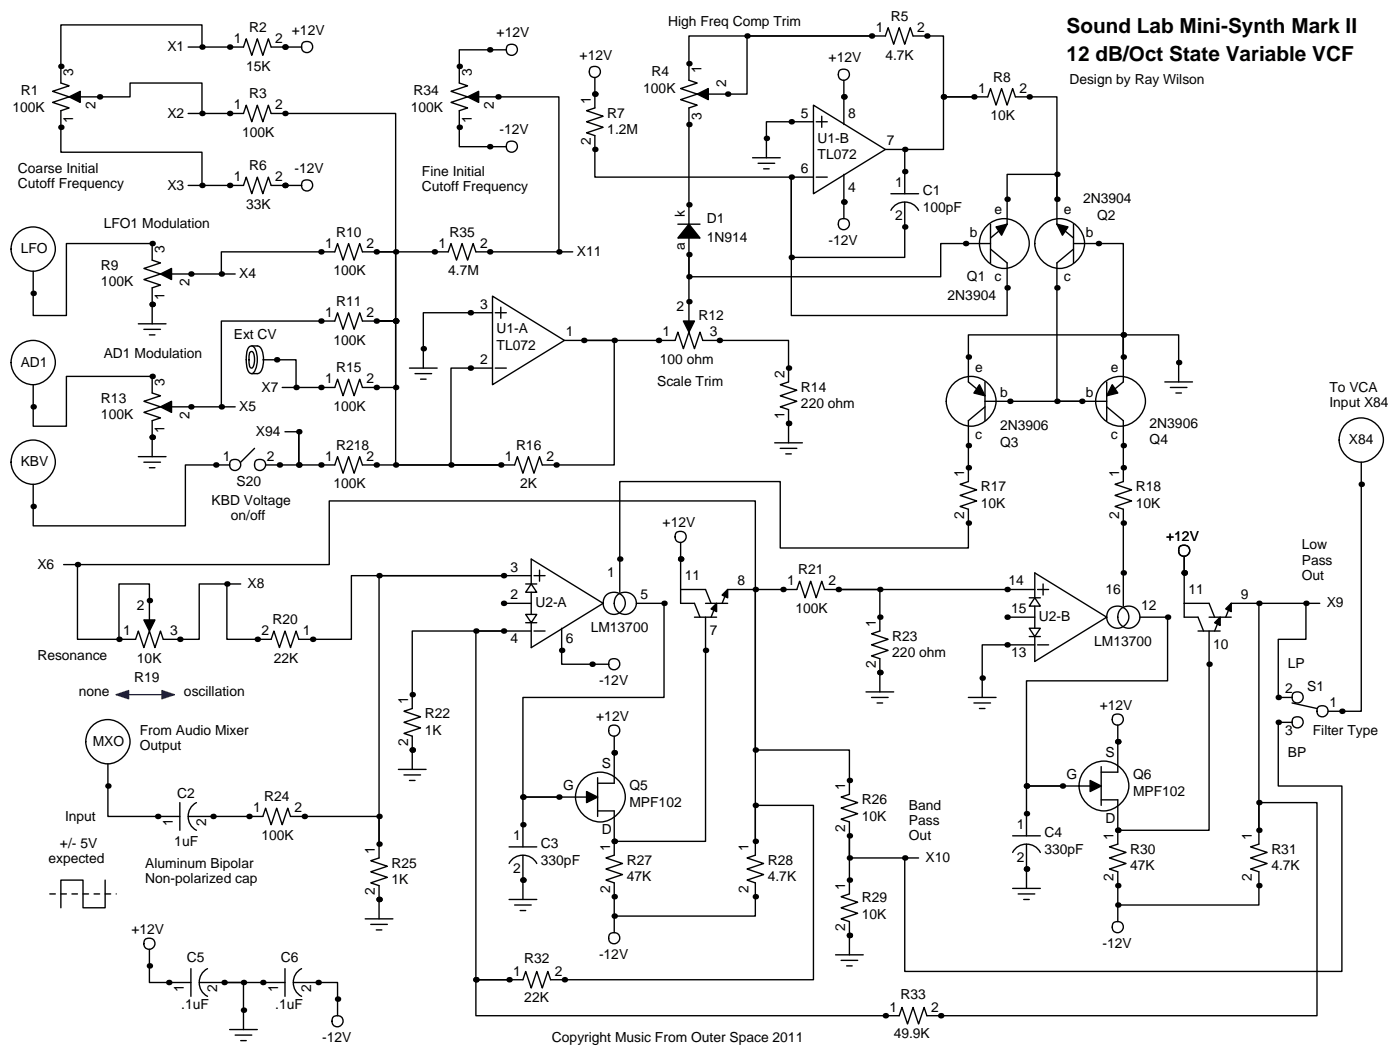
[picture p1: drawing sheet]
<svg xmlns="http://www.w3.org/2000/svg" width="257mm" height="195mm" viewBox="0 0 257 195" stroke-linecap="round" stroke-linejoin="round" font-family="sans-serif">
<g fill="none" stroke="#000" stroke-width=".25">
<path d="M14.7 17.8h9.2v-2.6h13.2v5.6M34.5 8.6h10.2l.5-1.5 1 3.1 1-3.1 1.1 3.1 1-3.1 .5 1.5h5.6M37.1 8.6v-4h-25.9v10.6l1.5 .5-3 1.1 3 1-3 1 3 1-1.5 .5v7.6h25.9v6.1M87.9 17.8h14.7v28.4M93 9.1h-8.7v6.1l1.6 .5-3.1 1.1 3.1 1-3.1 1 3.1 1-1.6 .5v6.6h8.7M109.2 14.2v5.6l-1.5 .5 3 1-3 1.1 3 1-3 1 1.5 .5v7.6h36.1M149.4 19.3l13.2 8.1-13.2 8.2zM154.9 14.7v8.2M160 6.6h-33.5v8.1l1.5 .5-3 1.1 3 1-3 1 3 1-1.5 .5v21.3M160 6.6h-22.8v10.7h-7.2M160 6.6h2.6l.5-1.5 1 3 1-3 1 3 1-3 .5 1.5h5.6v11.2h5.6M178.8 17.8h2.6l.5-1.5 1 3 1-3 1 3 1-3 .5 1.5h7.7v18.8"/>
<path d="M178.8 17.8h-5.6v9.6h-7.1M34.5 34h10.2l.5-1.5 1 3.1 1-3.1 1.1 3.1 1-3.1 .5 1.5h5.6M34.5 20.8h10.2l.5-1.5 1 3.1 1-3.1 1.1 3.1 1-3.1 .5 1.5h22.8v38.1h-3.5M138.2 29h5.1M139.2 30h3M140.2 31h1M145.3 32.5v25.4h39.6v-9.6l-3-2.6M145.3 32.5v14.7h20.8v-10.1M145.3 32.5h4.1M149.4 22.4h-8.7v6.6M149.9 32.5h2M149.9 22.4h2"/>
<path d="M150.9 21.3v2.1M154.9 32v8.1M162.6 27.4h3.5M163.6 38.6a2.88 2.88 0 0 1 5.1 0M163.6 35.6h5.1M166.1 27.4v8.2M194.1 36.6v-4.6h-9.2v9.1l-3 2.6M194.1 36.6v4.5l3 2.6M6.1 49.8v8.1h6.1v-13.2h15.7v3.1l1.6 .5-3.1 1 3.1 1-3.1 1 3.1 1-1.6 .5v6.6M25.4 59.4h5.1M31.5 50.3h11.7M69.1 46.2h3.5v12.7h-3.5"/>
<path d="M69.1 58.9h-2.6l-.5-1.5-1 3.1-1-3.1-1 3.1-1-3.1-.5 1.5h-20.9v15.8M69.1 58.9h3.5v12.2h-6.1l-.5-1.5-1 3-1-3-1 3-1-3-.5 1.5h-9.7M69.1 58.9h3.5v26.4h19.3h-9.1v-17.7h7.6M90.4 54.4l13.2 8.1-13.2 8.1zM90.4 57.4h-12.7v10.2M90.9 57.4h2.1M91.9 56.4v2M105.2 46.2h-17.8l-.5-1.5-1 3.1-1.1-3.1-1 3.1-1-3.1-.5 1.5h-15.8l-.5-1.5-1 3.1-1-3.1-1 3.1-1-3.1-.5 1.5h-20.9v4.1M124.5 41.1h4M126.5 43.7v15.2M180.9 41.8a4.6 4.6 0 0 1 7.4 .6 4.6 4.6 0 0 1-3.1 6.8 4.6 4.6 0 0 1-4.7-2.3 4.6 4.6 0 0 1 .4-5.1zM181.9 44.7h-9.2v6.1h-46.2v-4.1"/>
<path d="M181.9 41.1v7.2M191.1 41.8a4.6 4.6 0 0 1 7.4 .6 4.6 4.6 0 0 1-3.2 6.8 4.6 4.6 0 0 1-4.7-2.3 4.6 4.6 0 0 1 .5-5.1zM197.1 45.7l-3 2.6v25.4h4.5M197.1 44.7h9.1v20.8M197.1 41.1v7.2M6.1 70.6v7.6h6.1v-9.1h15.7v3l1.6 .5-3.1 1.1 3.1 1-3.1 1 3.1 1-1.6 .5v6.6M26.4 60.5h3.1M27.4 61.5h1M31.5 74.7h11.7M45.6 63.8a.62 .62 0 0 1 1.1 0 4.6 4.6 0 0 1-.2 4.7l-.3 .1a1.27 1.27 0 0 1-.9-1.3l-.1-1.3a4.1 4.1 0 0 1 .4-2.2zM46 64.6l.2-.1a1.86 1.86 0 0 1 .5 2 1.25 1.25 0 0 1-.5 1.1 .86 .86 0 0 1-.5-1.1v-.5a1.89 1.89 0 0 1 .3-1.4zM46.2 63.5h1a1.95 1.95 0 0 1 1.2 2.1 3.8 3.8 0 0 1-.7 2.8l-.5 .2h-1"/>
<path d="M48.3 66h6.1v5.1M52.3 79.2h2.6M54.9 79.2v6.1h-6.1M75.2 67.6h5.1M76.2 68.6h3M77.2 69.6h1M90.9 67.6h2.1M103.6 62.5h20.4l.5-1.5 1 3 1-3 1 3 1-3 .5 1.5h15.8v7.6l-1.5 .5 3 1-3 1 3 1.1-3 1 1.5 .5v6.1M107.2 62.5h5.6v22.8h-13.2l-.5-1.5-1.1 3.1-1-3.1-1 3.1-1-3.1-.5 1.5h-28l-.5-1.5-1 3.1-1-3.1-1 3.1-1-3.1-.5 1.5h-6.6v-6.1M174.8 70.7a4.6 4.6 0 0 1 7.4 .7 4.6 4.6 0 0 1-3.1 6.8 4.6 4.6 0 0 1-4.7-2.3 4.6 4.6 0 0 1 .4-5.2zM180.8 74.7l-3 2.5v11.2l-1.5 .5 3 1-3 1 3 1-3 1.1 1.5 .5v7.1h-34.5v-12.2h-29.5v20.3M180.8 70.1v7.1"/>
<path d="M180.8 73.7h22.4M202.8 70.2a4.5 4.5 0 0 1 7.2 1.9 4.5 4.5 0 0 1-4.3 6.1 4.5 4.5 0 0 1-4.2-6.1l.3-.8zM203.2 74.7l3 2.5v11.2l-1.5 .5 3.1 1-3.1 1 3.1 1-3.1 1.1 1.5 .5v17.8M203.2 70.1v7.1M206.2 65.5v-4h-28.4v8.6l3 2.5M206.2 65.5v-4h10.2v8.6M206.2 65.5v4.6l-3 2.5M213.9 70.1h5M214.9 71.1h3M215.9 72.1h1M25.4 83.8h5.1M26.4 84.8h3.1"/>
<path d="M27.4 85.9h1M42.2 85.3h-8.2v11.2h-27.9v-7.6M46.7 82.3l-2.5 2.5M125 99.6v11.1h2.5l1 2.6M142.2 81.3h5.1M143.3 82.3h3M144.3 83.3h1M249.9 84.8v45.8h-6.1M11.7 103.6h2.5M14.2 103.6v13.7h7.6M14.2 103.6h46.3v-11.7h78.2v16.3M27.4 113.8v-6.6h-5.6v10.1"/>
<path d="M41.7 107.2h-5.1v10.1h-6.6l-.5-1.5-1.1 3.1-1-3.1-1 3.1-1-3.1-.5 1.5h-3.1M41.7 107.2h2.5M92.5 115.8h-5.1v64h6.1M92.5 105.7h-28v11.6h-9.6l-.5-1.5-1.1 3.1-1-3.1-1 3.1-1-3.1-.5 1.5h-8.1v-10.1M92.5 115.8h-16.8v14.2l-1.5 .6 3 1-3 1 3 1-3 1 1.5 .5v6.1M92.5 105.7h-22.9v49.2M92.5 110.7h5M92.5 105.7h5M92.5 115.8h5M96.5 112.8h2.1l-1.1 1.5zM96.5 107.2h2.1M96.5 114.3h2.1"/>
<path d="M97.5 107.2l1.1 1.5h-2.1zM97.5 107.2v-4.6l13.2 8.1-13.2 8.2v-4.6M97.5 108.7v4.1M98 105.7h2.1M98 115.8h2.1M99.1 104.6v2.1M103.1 115.3v6.6h8.7M116.8 110.7h5.1v17.3h-25.9v18.3h6.6M125 108.2h4.5l1.1 2.5M127.5 113.3h4.1M129.5 113.3v41.1h-16.7M129.5 110.7h4.1"/>
<path d="M131.6 110.7l-1 2.6M138.7 108.2v48.8l-1.5 .5 3 1-3 1 3 1-3 1 1.5 .6v6h-25.9M138.7 108.2v29.5h17.3v8.1l-1.6 .5 3.1 1-3.1 1 3.1 1.1-3.1 1 1.6 .5v13.2l-1.6 .5 3.1 1-3.1 1 3.1 1-3.1 1.1 1.6 .5v6.1M153.9 108.2h7.6v7.6l-1.5 .5 3.1 1-3.1 1.1 3.1 1-3.1 1 1.5 .5v6.1M184.9 113.3h5.1M189 115.3h2l-1 1.5zM189 109.7h2M189 116.8h2M190 109.7l1 1.6h-2zM190 109.7v-4.5l13.2 8.1-13.2 8.1v-4.6M190 108.2h-38.6l-.5-1.5-1 3-1.1-3-1 3-1-3-.5 1.5h-12.7l-1 2.5M190 118.4h-9.7v9.6"/>
<path d="M190 111.3v4M190.5 108.2h2M190.5 118.4h2M191.5 107.2v2M209.3 113.3h5.1v11.7h-25.9v19.3h6.6M217.4 102.1v11.2h2.6l1 2.5M217.4 110.7h4.6l1 2.6M220 115.8h4M222 115.8v36.6h-16.8M222 113.3h4.1M224 113.3l-1 2.5M231.1 110.7v44.2l-1.5 .5 3.1 1.1-3.1 1 3.1 1-3.1 1 1.5 .5v6.1h-25.9"/>
<path d="M239.8 110.7v6.6h-5.1v10.7h2.5M242.3 110.7h-16.2l-1.1 2.6M112.8 135.1v8.7h-3.1M159 127h5.1M160 128h3.1M161 129h1.1M177.8 128h5.1M178.8 129h3.1M179.8 130h1M205.2 133.1v8.6h-3M237.2 132.6h-2.5v11.7h11.7v34h-80.3v-20.8M237.2 129l4.6 1"/>
<path d="M19.8 140.2v9.7h13.2M33 147.3v5.1M34.5 149.9h13.8l.5-1.6 1 3.1 1-3.1 1 3.1 1-3.1 .5 1.6h16.3v5M36.1 147.3a2.88 2.88 0 0 0 0 5.1M69.6 154.9v2.6l-1.5 .5 3 1-3 1 3 1-3 1.1 1.5 .5v6.1M73.2 141.2h5M74.2 142.2h3M75.2 143.3h1M93.5 158.5a2.88 2.88 0 0 1 5.1 0M93.5 155.4h5.1M96 157v8.1M102.6 146.3h-6.6v9.1"/>
<path d="M102.6 146.3h7.1M107.3 142.8a4.5 4.5 0 0 1 7.2 1.9 4.5 4.5 0 0 1-4.3 6.1 4.5 4.5 0 0 1-4.3-6.1l.4-.7zM109.7 148.8h3.1v8.2l-1.5 .5 3 1-3 1 3 1-3 1 1.5 .6v9.1M109.7 142.7v7.2M138.7 154.4v-6.6h10.7v32h-48.3l-.5-1.5-1 3.1-1-3.1-1.1 3.1-1-3.1-.5 1.5h-2.5M156 153.4v4.1h10.1M166.1 157.5h2.6M185.9 156.5a2.88 2.88 0 0 1 5.1 0M185.9 153.4h5.1M188.5 154.9v8.2M195.1 144.3h-6.6v9.1M195.1 144.3h7.1"/>
<path d="M199.2 141.3a4.6 4.6 0 0 1 7.4 .7 4.6 4.6 0 0 1-3.1 6.8 4.6 4.6 0 0 1-4.7-2.3 4.6 4.6 0 0 1 .4-5.2zM202.2 146.8h3v8.1l-1.5 .5 3.1 1.1-3.1 1 3.1 1-3.1 1 1.5 .5v9.2M202.2 140.7v7.1M231.1 152.4v-5.1h10.7v39.1h-71.6l-.5-1.5-1 3.1-1.1-3.1-1 3.1-1-3.1-.5 1.5h-77.7v-6.6h6.1M19.3 161.5v5.1h-4.1v-5.1h-4v5.1M27.4 174.2v6.1h7.7M35.1 177.8v5.1M38.1 177.8a2.88 2.88 0 0 0 0 5.1M52.3 177.8v5.1M55.4 177.8a2.88 2.88 0 0 0 0 5.1M67.1 168.7h5M68.1 169.7h3"/>
<path d="M69.1 170.7h1M93.5 165.1h5.1M94.5 166.1h3M95.5 167.1h1M153.4 175.3h5.1M154.4 176.3h3.1M155.4 177.3h1.1M185.9 163.1h5.1M186.9 164.1h3.1M188 165.1h1M36.6 180.3h15.7M41.1 180.3h3.6v8.7"/>
<path d="M42.2 189h5M43.2 190h3M44.2 191h1M53.8 180.3h8.2v6.1"/>
<circle cx="56.4" cy="8.6" r="1.02"/>
<circle cx="94" cy="9.1" r="1.02"/>
<circle cx="109.2" cy="13.2" r="1.02"/>
<circle cx="154.9" cy="13.7" r="1.02"/>
<circle cx="56.4" cy="34" r="1.02"/>
<circle cx="94" cy="26.9" r="1.02"/>
<circle cx="6.1" cy="45.7" r="4"/>
<circle cx="154.9" cy="41.1" r="1.02"/>
<circle cx="6.1" cy="66.5" r="4"/>
<circle cx="6.1" cy="84.8" r="4"/>
<circle cx="43.2" cy="85.3" r="1.02"/>
<circle cx="47.8" cy="85.3" r="1.02"/>
<circle cx="125" cy="98.5" r="1.02"/>
<circle cx="249.9" cy="80.8" r="4"/>
<circle cx="112.8" cy="110.7" r="2.02"/>
<circle cx="114.8" cy="110.7" r="2.02"/>
<circle cx="205.2" cy="113.3" r="2.02"/>
<circle cx="207.3" cy="113.3" r="2.02"/>
<circle cx="217.4" cy="101.1" r="1.02"/>
<circle cx="19.8" cy="136.1" r="4"/>
<circle cx="112.8" cy="121.9" r="1.02"/>
<circle cx="112.8" cy="134.1" r="1.02"/>
<circle cx="205.2" cy="132.1" r="1.02"/>
<circle cx="238.3" cy="132.6" r="1.02"/>
<circle cx="238.3" cy="128" r="1.02"/>
<circle cx="242.8" cy="130.5" r="1.02"/>
<circle cx="27.4" cy="173.2" r="1.02"/>
<circle cx="112.8" cy="172.2" r="1.02"/>
<circle cx="205.2" cy="170.2" r="1.02"/>
<circle cx="62" cy="187.4" r="1.02"/>
</g>
<g fill="#000">
<circle cx="11.2" cy="12.2" r=".51"/>
<circle cx="18.3" cy="17.8" r=".51"/>
<circle cx="37.1" cy="8.6" r=".51"/>
<circle cx="42.2" cy="8.6" r=".51"/>
<circle cx="52.3" cy="8.6" r=".51"/>
<circle cx="84.3" cy="12.2" r=".51"/>
<circle cx="89.9" cy="9.1" r=".51"/>
<circle cx="91.4" cy="17.8" r=".51"/>
<circle cx="109.2" cy="17.3" r=".51"/>
<circle cx="126.5" cy="11.7" r=".51"/>
<circle cx="133.6" cy="17.3" r=".51"/>
<circle cx="137.2" cy="6.6" r=".51"/>
<circle cx="154.9" cy="17.8" r=".51"/>
<circle cx="160" cy="6.6" r=".51"/>
<circle cx="170.2" cy="6.6" r=".51"/>
<circle cx="173.2" cy="17.8" r=".51"/>
<circle cx="178.8" cy="17.8" r=".51"/>
<circle cx="189" cy="17.8" r=".51"/>
<circle cx="11.2" cy="23.4" r=".51"/>
<circle cx="37.1" cy="34" r=".51"/>
<circle cx="37.1" cy="20.8" r=".51"/>
<circle cx="42.2" cy="20.8" r=".51"/>
<circle cx="42.2" cy="34" r=".51"/>
<circle cx="52.3" cy="34" r=".51"/>
<circle cx="52.3" cy="20.8" r=".51"/>
<circle cx="84.3" cy="23.4" r=".51"/>
<circle cx="89.9" cy="26.9" r=".51"/>
<circle cx="109.2" cy="27.4" r=".51"/>
<circle cx="126.5" cy="22.9" r=".51"/>
<circle cx="126.5" cy="37.6" r=".51"/>
<circle cx="140.7" cy="25.4" r=".51"/>
<circle cx="145.3" cy="22.4" r=".51"/>
<circle cx="145.3" cy="32.5" r=".51"/>
<circle cx="154.9" cy="37.1" r=".51"/>
<circle cx="166.1" cy="31.5" r=".51"/>
<circle cx="166.1" cy="27.4" r=".51"/>
<circle cx="184.9" cy="36.6" r=".51"/>
<circle cx="194.1" cy="36.6" r=".51"/>
<circle cx="194.1" cy="32" r=".51"/>
<circle cx="6.1" cy="53.8" r=".51"/>
<circle cx="27.9" cy="44.7" r=".51"/>
<circle cx="27.9" cy="55.9" r=".51"/>
<circle cx="35.1" cy="50.3" r=".51"/>
<circle cx="40.6" cy="50.3" r=".51"/>
<circle cx="58.9" cy="46.2" r=".51"/>
<circle cx="58.9" cy="58.9" r=".51"/>
<circle cx="69.1" cy="58.9" r=".51"/>
<circle cx="69.1" cy="46.2" r=".51"/>
<circle cx="72.6" cy="58.9" r=".51"/>
<circle cx="72.6" cy="46.2" r=".51"/>
<circle cx="79.8" cy="46.2" r=".51"/>
<circle cx="86.4" cy="57.4" r=".51"/>
<circle cx="89.9" cy="46.2" r=".51"/>
<circle cx="102.6" cy="46.2" r=".51"/>
<circle cx="126.5" cy="55.4" r=".51"/>
<circle cx="126.5" cy="46.7" r=".51"/>
<circle cx="126.5" cy="50.8" r=".51"/>
<circle cx="145.3" cy="47.2" r=".51"/>
<circle cx="166.1" cy="41.7" r=".51"/>
<circle cx="177.3" cy="44.7" r=".51"/>
<circle cx="184.9" cy="52.8" r=".51"/>
<circle cx="194.1" cy="52.8" r=".51"/>
<circle cx="201.7" cy="44.7" r=".51"/>
<circle cx="6.1" cy="74.7" r=".51"/>
<circle cx="27.9" cy="69.1" r=".51"/>
<circle cx="35.1" cy="74.7" r=".51"/>
<circle cx="40.6" cy="74.7" r=".51"/>
<circle cx="50.8" cy="66" r=".51"/>
<circle cx="54.4" cy="71.1" r=".51"/>
<circle cx="54.9" cy="79.2" r=".51"/>
<circle cx="58.9" cy="71.1" r=".51"/>
<circle cx="69.1" cy="71.1" r=".51"/>
<circle cx="72.6" cy="71.1" r=".51"/>
<circle cx="77.7" cy="64" r=".51"/>
<circle cx="86.4" cy="67.6" r=".51"/>
<circle cx="107.2" cy="62.5" r=".51"/>
<circle cx="112.8" cy="62.5" r=".51"/>
<circle cx="120.9" cy="62.5" r=".51"/>
<circle cx="132.1" cy="62.5" r=".51"/>
<circle cx="144.8" cy="77.7" r=".51"/>
<circle cx="144.8" cy="67.6" r=".51"/>
<circle cx="177.8" cy="65.5" r=".51"/>
<circle cx="185.4" cy="73.7" r=".51"/>
<circle cx="194.1" cy="73.7" r=".51"/>
<circle cx="198.6" cy="73.7" r=".51"/>
<circle cx="206.2" cy="65.5" r=".51"/>
<circle cx="206.2" cy="61.5" r=".51"/>
<circle cx="216.4" cy="66.5" r=".51"/>
<circle cx="6.1" cy="93" r=".51"/>
<circle cx="27.9" cy="80.3" r=".51"/>
<circle cx="39.6" cy="85.3" r=".51"/>
<circle cx="51.3" cy="85.3" r=".51"/>
<circle cx="54.9" cy="85.3" r=".51"/>
<circle cx="58.9" cy="85.3" r=".51"/>
<circle cx="69.1" cy="85.3" r=".51"/>
<circle cx="72.6" cy="85.3" r=".51"/>
<circle cx="82.8" cy="85.3" r=".51"/>
<circle cx="91.9" cy="85.3" r=".51"/>
<circle cx="102.1" cy="85.3" r=".51"/>
<circle cx="177.8" cy="81.8" r=".51"/>
<circle cx="177.8" cy="96" r=".51"/>
<circle cx="177.8" cy="85.9" r=".51"/>
<circle cx="206.2" cy="85.9" r=".51"/>
<circle cx="206.2" cy="96" r=".51"/>
<circle cx="206.2" cy="81.8" r=".51"/>
<circle cx="249.9" cy="88.9" r=".51"/>
<circle cx="14.2" cy="103.6" r=".51"/>
<circle cx="21.8" cy="117.3" r=".51"/>
<circle cx="27.4" cy="110.2" r=".51"/>
<circle cx="33" cy="117.3" r=".51"/>
<circle cx="41.7" cy="107.2" r=".51"/>
<circle cx="47.2" cy="117.3" r=".51"/>
<circle cx="57.4" cy="117.3" r=".51"/>
<circle cx="69.6" cy="105.7" r=".51"/>
<circle cx="87.4" cy="115.8" r=".51"/>
<circle cx="92.5" cy="110.7" r=".51"/>
<circle cx="92.5" cy="105.7" r=".51"/>
<circle cx="92.5" cy="115.8" r=".51"/>
<circle cx="103.1" cy="119.4" r=".51"/>
<circle cx="113.8" cy="102.6" r=".51"/>
<circle cx="121.9" cy="110.7" r=".51"/>
<circle cx="125" cy="102.6" r=".51"/>
<circle cx="129.5" cy="119.4" r=".51"/>
<circle cx="138.7" cy="108.2" r=".51"/>
<circle cx="143.8" cy="108.2" r=".51"/>
<circle cx="153.9" cy="108.2" r=".51"/>
<circle cx="161.5" cy="113.3" r=".51"/>
<circle cx="161.5" cy="108.2" r=".51"/>
<circle cx="184.9" cy="113.3" r=".51"/>
<circle cx="184.9" cy="118.4" r=".51"/>
<circle cx="184.9" cy="108.2" r=".51"/>
<circle cx="206.2" cy="105.2" r=".51"/>
<circle cx="214.4" cy="113.3" r=".51"/>
<circle cx="217.4" cy="105.2" r=".51"/>
<circle cx="231.1" cy="110.7" r=".51"/>
<circle cx="239.8" cy="110.7" r=".51"/>
<circle cx="75.7" cy="127.5" r=".51"/>
<circle cx="75.7" cy="137.7" r=".51"/>
<circle cx="108.7" cy="121.9" r=".51"/>
<circle cx="112.8" cy="138.2" r=".51"/>
<circle cx="138.7" cy="137.7" r=".51"/>
<circle cx="161.5" cy="123.4" r=".51"/>
<circle cx="180.3" cy="124.5" r=".51"/>
<circle cx="205.2" cy="136.1" r=".51"/>
<circle cx="222" cy="121.9" r=".51"/>
<circle cx="234.7" cy="128" r=".51"/>
<circle cx="234.7" cy="132.6" r=".51"/>
<circle cx="246.4" cy="130.6" r=".51"/>
<circle cx="19.8" cy="144.3" r=".51"/>
<circle cx="29" cy="149.9" r=".51"/>
<circle cx="39.1" cy="149.9" r=".51"/>
<circle cx="45.7" cy="149.9" r=".51"/>
<circle cx="55.9" cy="149.9" r=".51"/>
<circle cx="69.6" cy="149.9" r=".51"/>
<circle cx="69.6" cy="154.9" r=".51"/>
<circle cx="96" cy="146.3" r=".51"/>
<circle cx="96" cy="151.4" r=".51"/>
<circle cx="102.6" cy="146.3" r=".51"/>
<circle cx="112.8" cy="154.4" r=".51"/>
<circle cx="138.7" cy="154.4" r=".51"/>
<circle cx="138.7" cy="147.8" r=".51"/>
<circle cx="156" cy="157.5" r=".51"/>
<circle cx="156" cy="143.3" r=".51"/>
<circle cx="156" cy="153.4" r=".51"/>
<circle cx="166.1" cy="157.5" r=".51"/>
<circle cx="188.5" cy="149.4" r=".51"/>
<circle cx="188.5" cy="144.3" r=".51"/>
<circle cx="188.5" cy="159.5" r=".51"/>
<circle cx="195.1" cy="144.3" r=".51"/>
<circle cx="205.2" cy="152.4" r=".51"/>
<circle cx="231.1" cy="147.3" r=".51"/>
<circle cx="231.1" cy="152.4" r=".51"/>
<circle cx="27.4" cy="177.3" r=".51"/>
<circle cx="69.6" cy="165.1" r=".51"/>
<circle cx="87.4" cy="179.8" r=".51"/>
<circle cx="93.5" cy="179.8" r=".51"/>
<circle cx="96" cy="161.5" r=".51"/>
<circle cx="103.6" cy="179.8" r=".51"/>
<circle cx="112.8" cy="164.6" r=".51"/>
<circle cx="112.8" cy="168.1" r=".51"/>
<circle cx="138.7" cy="164.6" r=".51"/>
<circle cx="156" cy="161.5" r=".51"/>
<circle cx="156" cy="171.7" r=".51"/>
<circle cx="205.2" cy="166.1" r=".51"/>
<circle cx="205.2" cy="162.6" r=".51"/>
<circle cx="231.1" cy="162.6" r=".51"/>
<circle cx="31" cy="180.3" r=".51"/>
<circle cx="41.1" cy="180.3" r=".51"/>
<circle cx="44.7" cy="185.4" r=".51"/>
<circle cx="44.7" cy="180.3" r=".51"/>
<circle cx="48.3" cy="180.3" r=".51"/>
<circle cx="58.4" cy="180.3" r=".51"/>
<circle cx="62" cy="183.4" r=".51"/>
<circle cx="162.6" cy="186.4" r=".51"/>
<circle cx="172.7" cy="186.4" r=".51"/>
</g>
<g fill="#000" stroke="#000" stroke-width=".25">
<path d="M12.7 17.8l2-1v2zM85.9 17.8l2-1v2zM128 17.3l2-1v2zM29.5 50.3l2-1v2zM126.5 41.1l2 2.6h-4zM182.9 41.7l2-.6-1 2.1zM194.1 41.1l2 .6-1 1.5zM29.5 74.7l2-1v2zM125.5 58.9h2l-1 2.1zM179.8 70.6l1 2-2-.5zM204.2 70.6l1 1.5-2 .5zM26.4 113.8h2l-1 2z"/>
<path d="M131.6 110.7v1.6l-1-.5zM133.6 108.2v1.5l-1-.5zM224 113.3v1.5l-1-.5zM226.1 110.7v1.6l-1.1-.5zM107.7 145.3l2 1-2 1zM200.2 143.3l2 1-2 1z"/>
</g>
<path d="M9.1 164.1h12.2" fill="none" stroke="#000" stroke-width=".25" stroke-dasharray="1"/>
<path d="M21.3 127.5h10.7" fill="none" stroke="#00f" stroke-width=".25"/>
<g fill="#00f" stroke="#00f" stroke-width=".25">
<path d="M21.3 127.5l2.3-.8v1.6z"/>
<path d="M29.7 126.7l2.3 .8-2.3 .8z"/>
</g>
<g font-size="3.8">
<text x="195.8" y="6.1">Sound Lab Mini-Synth Mark II</text>
<text x="195.8" y="11.2">12 dB/Oct State Variable VCF</text>
</g>
<g font-size="2.5">
<text x="45.7" y="5.8">R2</text>
<text x="122.7" y="4.8">High Freq Comp Trim</text>
<text x="160.8" y="5.8">1</text>
<text x="163.6" y="3.8">R5</text>
<text x="168.4" y="5.8">2</text>
<text x="30.7" y="9.4">X1</text>
<text x="42.9" y="7.9">1</text>
<text x="50.5" y="7.9">2</text>
<text x="53.6" y="6.3">+12V</text>
<text x="91.2" y="6.9">+12V</text>
<text x="106.4" y="10.9">+12V</text>
<text x="152.1" y="11.4">+12V</text>
<text x="162.6" y="10.9">4.7K</text>
<text x="3.8" y="17.5">R1</text>
<text x="13.5" y="14" transform="rotate(-90 13.5 14)">3</text>
<text x="45.2" y="13">15K</text>
<text x="75.9" y="17.5">R34</text>
<text x="86.6" y="14" transform="rotate(-90 86.6 14)">3</text>
<text x="118.1" y="17">100K</text>
<text x="119.6" y="14">R4</text>
<text x="128.8" y="13.5" transform="rotate(-90 128.8 13.5)">1</text>
<text x="133.3" y="16" transform="rotate(-90 133.3 16)">2</text>
<text x="179.6" y="17">1</text>
<text x="182.4" y="15">R8</text>
<text x="187.2" y="17">2</text>
<text x="196.3" y="15.5">Design by Ray Wilson</text>
<text x="2.3" y="20.6">100K</text>
<text x="13.5" y="22.6" transform="rotate(-90 13.5 22.6)">1</text>
<text x="17.5" y="20.1" transform="rotate(-90 17.5 20.1)">2</text>
<text x="30.7" y="21.6">X2</text>
<text x="42.9" y="20.1">1</text>
<text x="45.7" y="18">R3</text>
<text x="50.5" y="20.1">2</text>
<text x="75.4" y="20.6">100K</text>
<text x="86.6" y="22.6" transform="rotate(-90 86.6 22.6)">1</text>
<text x="90.7" y="20.1" transform="rotate(-90 90.7 20.1)">2</text>
<text x="108.5" y="19.1" transform="rotate(-90 108.5 19.1)">1</text>
<text x="111.5" y="21.6">R7</text>
<text x="128.8" y="22.1" transform="rotate(-90 128.8 22.1)">3</text>
<text x="147.1" y="21.6">5</text>
<text x="155.7" y="21.6">8</text>
<text x="181.9" y="22.1">10K</text>
<text x="44.5" y="25.1">100K</text>
<text x="91.7" y="24.6">-12V</text>
<text x="108.5" y="26.7" transform="rotate(-90 108.5 26.7)">2</text>
<text x="111.5" y="24.6">1.2M</text>
<text x="150.1" y="26.2">U1-B</text>
<text x="150.1" y="29.2">TL072</text>
<text x="162.8" y="26.7">7</text>
<text x="3.3" y="31.7">Coarse Initial</text>
<text x="3.3" y="34.5">Cutoff Frequency</text>
<text x="30.7" y="34.8">X3</text>
<text x="42.9" y="33.3">1</text>
<text x="45.7" y="31.2">R6</text>
<text x="50.5" y="33.3">2</text>
<text x="54.1" y="31.7">-12V</text>
<text x="77.5" y="32.3">Fine Initial</text>
<text x="77.5" y="35.1">Cutoff Frequency</text>
<text x="147.1" y="31.7">6</text>
<text x="155.7" y="35.3">4</text>
<text x="164.3" y="34.3">1</text>
<text x="169.4" y="35.8">C1</text>
<text x="19.1" y="41.9">LFO1 Modulation</text>
<text x="45.2" y="38.4">33K</text>
<text x="125.7" y="39.9" transform="rotate(-90 125.7 39.9)">k</text>
<text x="129.8" y="40.9">D1</text>
<text x="164.3" y="40.4">2</text>
<text x="169.4" y="38.9">100pF</text>
<text x="182.6" y="39.4">e</text>
<text x="195.3" y="39.4">e</text>
<text x="198.9" y="37.3">2N3904</text>
<text x="201.4" y="40.4">Q2</text>
<text x="3.8" y="46.5">LFO</text>
<text x="30.2" y="46.5" transform="rotate(-90 30.2 46.5)">3</text>
<text x="59.7" y="45.5">1</text>
<text x="61.7" y="43.4">R10</text>
<text x="67.3" y="45.5">2</text>
<text x="80.5" y="45.5">1</text>
<text x="82.6" y="43.4">R35</text>
<text x="88.1" y="45.5">2</text>
<text x="105.9" y="47">X11</text>
<text x="125.7" y="46" transform="rotate(-90 125.7 46)">a</text>
<text x="129.8" y="44.5">1N914</text>
<text x="152.1" y="45">-12V</text>
<text x="178.1" y="43.4">b</text>
<text x="199.4" y="43.4">b</text>
<text x="18.5" y="49.5">R9</text>
<text x="18.5" y="52.6">100K</text>
<text x="34.8" y="52.6" transform="rotate(-90 34.8 52.6)">2</text>
<text x="43.9" y="51.1">X4</text>
<text x="61.2" y="50.5">100K</text>
<text x="82.3" y="50.5">4.7M</text>
<text x="177.5" y="51.6">Q1 c</text>
<text x="195.3" y="51.6">c</text>
<text x="30.2" y="55.1" transform="rotate(-90 30.2 55.1)">1</text>
<text x="59.7" y="58.2">1</text>
<text x="61.7" y="56.1">R11</text>
<text x="67.3" y="58.2">2</text>
<text x="88.1" y="56.6">3</text>
<text x="124.2" y="57.1">2</text>
<text x="128.3" y="58.7">R12</text>
<text x="174" y="55.1">2N3904</text>
<text x="19.1" y="65.8">AD1 Modulation</text>
<text x="42.9" y="62.2">Ext CV</text>
<text x="61.2" y="63.2">100K</text>
<text x="91.2" y="61.2">U1-A</text>
<text x="91.2" y="64.3">TL072</text>
<text x="103.9" y="61.7">1</text>
<text x="121.7" y="61.7">1</text>
<text x="130.3" y="61.7">3</text>
<text x="3.8" y="67.3">AD1</text>
<text x="30.2" y="70.9" transform="rotate(-90 30.2 70.9)">3</text>
<text x="48" y="71.9">X7</text>
<text x="59.7" y="70.4">1</text>
<text x="61.7" y="68.3">R15</text>
<text x="67.3" y="70.4">2</text>
<text x="88.1" y="66.8">2</text>
<text x="120.6" y="70.9">Scale Trim</text>
<text x="121.2" y="66.8">100 ohm</text>
<text x="144" y="69.3" transform="rotate(-90 144 69.3)">2</text>
<text x="147.1" y="71.9">R14</text>
<text x="179.1" y="68.3">e</text>
<text x="204" y="68.3">e</text>
<text x="244.1" y="71.9">To VCA</text>
<text x="18.5" y="73.9">R13</text>
<text x="18.5" y="77">100K</text>
<text x="34.8" y="77" transform="rotate(-90 34.8 77)">2</text>
<text x="43.9" y="75.4">X5</text>
<text x="61.2" y="75.4">100K</text>
<text x="144" y="77" transform="rotate(-90 144 77)">1</text>
<text x="147.1" y="74.9">220 ohm</text>
<text x="183.6" y="72.9">b</text>
<text x="199.4" y="72.9">b</text>
<text x="244.1" y="74.7">Input X84</text>
<text x="30.2" y="79.5" transform="rotate(-90 30.2 79.5)">1</text>
<text x="47" y="80">X94</text>
<text x="61.7" y="82.6">R218</text>
<text x="94.7" y="82.6">R16</text>
<text x="179.1" y="80.5">c</text>
<text x="183.6" y="82">Q3</text>
<text x="183.6" y="79">2N3906</text>
<text x="204" y="80.5">c</text>
<text x="211.1" y="81.5">Q4</text>
<text x="211.1" y="78.5">2N3906</text>
<text x="247.6" y="81.5">X84</text>
<text x="3.8" y="85.6">KBV</text>
<text x="40.9" y="84.6">1</text>
<text x="43.4" y="89.2">S20</text>
<text x="49" y="84.6">2</text>
<text x="59.7" y="84.6">1</text>
<text x="61.2" y="89.7">100K</text>
<text x="67.3" y="84.6">2</text>
<text x="92.7" y="84.6">1</text>
<text x="95.5" y="89.7">2K</text>
<text x="100.3" y="84.6">2</text>
<text x="177" y="87.6" transform="rotate(-90 177 87.6)">1</text>
<text x="205.5" y="87.6" transform="rotate(-90 205.5 87.6)">1</text>
<text x="38.9" y="92.7">KBD Voltage</text>
<text x="42.4" y="95.5">on/off</text>
<text x="177" y="95.2" transform="rotate(-90 177 95.2)">2</text>
<text x="180.1" y="90.2">R17</text>
<text x="180.1" y="93.2">10K</text>
<text x="205.5" y="95.2" transform="rotate(-90 205.5 95.2)">2</text>
<text x="208.5" y="90.2">R18</text>
<text x="208.5" y="93.2">10K</text>
<text x="121.7" y="96.8">+12V</text>
<text x="214.1" y="99.3">+12V</text>
<text x="239" y="100.8">Low</text>
<text x="6.9" y="104.4">X6</text>
<text x="45.5" y="107.9">X8</text>
<text x="93.7" y="104.9">3</text>
<text x="111.5" y="105.9">1</text>
<text x="125.7" y="106.4">11</text>
<text x="135.4" y="107.4">8</text>
<text x="144.5" y="107.4">1</text>
<text x="146.6" y="105.4">R21</text>
<text x="152.1" y="107.4">2</text>
<text x="185.2" y="107.4">14</text>
<text x="239" y="103.6">Pass</text>
<text x="239" y="106.4">Out</text>
<text x="25.1" y="112">2</text>
<text x="93.7" y="110">2</text>
<text x="98.3" y="111.5">U2-A</text>
<text x="117.6" y="110">5</text>
<text x="146.1" y="112.5">100K</text>
<text x="185.7" y="112.5">15</text>
<text x="202.9" y="109">16</text>
<text x="209.5" y="112">12</text>
<text x="218.2" y="109">11</text>
<text x="227.8" y="110">9</text>
<text x="243.6" y="111.5">X9</text>
<text x="22.6" y="116.6">1</text>
<text x="31.2" y="116.6">3</text>
<text x="48" y="116.6">2</text>
<text x="50" y="114.6">R20</text>
<text x="55.6" y="116.6">1</text>
<text x="93.7" y="118.1">4</text>
<text x="103.9" y="118.1">6</text>
<text x="108.5" y="116.1">LM13700</text>
<text x="130.3" y="116.6">7</text>
<text x="160.8" y="115.1" transform="rotate(-90 160.8 115.1)">1</text>
<text x="163.8" y="117.6">R23</text>
<text x="190.8" y="114">U2-B</text>
<text x="200.9" y="118.6">LM13700</text>
<text x="222.8" y="119.1">10</text>
<text x="6.9" y="121.2">Resonance</text>
<text x="24.6" y="125.2">R19</text>
<text x="25.1" y="121.7">10K</text>
<text x="50.3" y="121.7">22K</text>
<text x="110" y="125.7">-12V</text>
<text x="160.8" y="122.7" transform="rotate(-90 160.8 122.7)">2</text>
<text x="163.8" y="120.6">220 ohm</text>
<text x="185.7" y="120.6">13</text>
<text x="236.5" y="122.7">LP</text>
<text x="14.5" y="127.8">none</text>
<text x="33.8" y="127.8">oscillation</text>
<text x="74.9" y="129.3" transform="rotate(-90 74.9 129.3)">1</text>
<text x="78" y="131.8">R22</text>
<text x="201.9" y="130.3">+12V</text>
<text x="236" y="127.3">2</text>
<text x="240" y="126.7">S1</text>
<text x="244.1" y="129.8">1</text>
<text x="17" y="136.9">MXO</text>
<text x="25.7" y="134.9">From Audio Mixer</text>
<text x="25.7" y="137.7">Output</text>
<text x="74.9" y="136.9" transform="rotate(-90 74.9 136.9)">2</text>
<text x="78" y="134.9">1K</text>
<text x="109.5" y="132.3">+12V</text>
<text x="236" y="134.9">3</text>
<text x="241" y="134.9">Filter Type</text>
<text x="110.5" y="141">S</text>
<text x="195.8" y="143">G</text>
<text x="202.9" y="138.9">S</text>
<text x="208" y="143">Q6</text>
<text x="236.5" y="138.9">BP</text>
<text x="32.5" y="146.6">C2</text>
<text x="46.5" y="149.1">1</text>
<text x="48.5" y="147.1">R24</text>
<text x="54.1" y="149.1">2</text>
<text x="103.4" y="145">G</text>
<text x="115.6" y="145">Q5</text>
<text x="115.6" y="148.1">MPF102</text>
<text x="155.2" y="145" transform="rotate(-90 155.2 145)">1</text>
<text x="158.2" y="147.6">R26</text>
<text x="166.9" y="148.6">Band</text>
<text x="208" y="146.1">MPF102</text>
<text x="11" y="155.7">+/- 5V</text>
<text x="11.9" y="150.6">Input</text>
<text x="31.7" y="151.6" transform="rotate(-90 31.7 151.6)">1</text>
<text x="32" y="155.2">1uF</text>
<text x="37.8" y="151.6" transform="rotate(-90 37.8 151.6)">2</text>
<text x="48" y="154.2">100K</text>
<text x="94.2" y="154.2">1</text>
<text x="99.3" y="155.7">C3</text>
<text x="110.5" y="153.2">D</text>
<text x="155.2" y="152.7" transform="rotate(-90 155.2 152.7)">2</text>
<text x="158.2" y="150.6">10K</text>
<text x="166.9" y="151.4">Pass</text>
<text x="166.9" y="154.2">Out</text>
<text x="186.7" y="152.1">1</text>
<text x="191.8" y="153.7">C4</text>
<text x="202.9" y="151.1">D</text>
<text x="204.5" y="154.2" transform="rotate(-90 204.5 154.2)">1</text>
<text x="229.9" y="154.2" transform="rotate(-90 229.9 154.2)">1</text>
<text x="8.9" y="158.5">expected</text>
<text x="26.7" y="159.3">Aluminum Bipolar</text>
<text x="68.8" y="156.7" transform="rotate(-90 68.8 156.7)">1</text>
<text x="71.9" y="159.3">R25</text>
<text x="94.2" y="160.3">2</text>
<text x="99.3" y="158.8">330pF</text>
<text x="112" y="156.2" transform="rotate(-90 112 156.2)">1</text>
<text x="115.1" y="158.8">R27</text>
<text x="115.1" y="161.8">47K</text>
<text x="137.4" y="156.2" transform="rotate(-90 137.4 156.2)">1</text>
<text x="141" y="158.8">R28</text>
<text x="141" y="161.8">4.7K</text>
<text x="169.9" y="158.2">X10</text>
<text x="186.7" y="158.2">2</text>
<text x="191.8" y="156.7">330pF</text>
<text x="204.5" y="161.8" transform="rotate(-90 204.5 161.8)">2</text>
<text x="207.5" y="156.7">R30</text>
<text x="207.5" y="159.8">47K</text>
<text x="229.9" y="161.8" transform="rotate(-90 229.9 161.8)">2</text>
<text x="233.4" y="156.7">R31</text>
<text x="233.4" y="159.8">4.7K</text>
<text x="26.7" y="162.1">Non-polarized cap</text>
<text x="68.8" y="164.3" transform="rotate(-90 68.8 164.3)">2</text>
<text x="71.9" y="162.3">1K</text>
<text x="112" y="163.8" transform="rotate(-90 112 163.8)">2</text>
<text x="137.4" y="163.8" transform="rotate(-90 137.4 163.8)">2</text>
<text x="155.2" y="163.3" transform="rotate(-90 155.2 163.3)">1</text>
<text x="158.2" y="165.6">R29</text>
<text x="24.1" y="171.5">+12V</text>
<text x="155.2" y="170.9" transform="rotate(-90 155.2 170.9)">2</text>
<text x="158.2" y="168.7">10K</text>
<text x="202.4" y="174">-12V</text>
<text x="34.3" y="176.5">C5</text>
<text x="51.6" y="176.5">C6</text>
<text x="94.2" y="179.1">1</text>
<text x="96.3" y="176.8">R32</text>
<text x="101.9" y="179.1">2</text>
<text x="110" y="176">-12V</text>
<text x="33.3" y="185.2">.1uF</text>
<text x="33.8" y="182.1" transform="rotate(-90 33.8 182.1)">1</text>
<text x="39.9" y="182.1" transform="rotate(-90 39.9 182.1)">2</text>
<text x="50.5" y="185.2">.1uF</text>
<text x="51.1" y="182.1" transform="rotate(-90 51.1 182.1)">1</text>
<text x="57.1" y="182.1" transform="rotate(-90 57.1 182.1)">2</text>
<text x="96.3" y="183.9">22K</text>
<text x="163.3" y="185.7">1</text>
<text x="165.4" y="183.4">R33</text>
<text x="170.9" y="185.7">2</text>
<text x="59.2" y="191.3">-12V</text>
<text x="101.3" y="191.3">Copyright Music From Outer Space 2011</text>
<text x="164.1" y="190.5">49.9K</text>
</g>
</svg>
